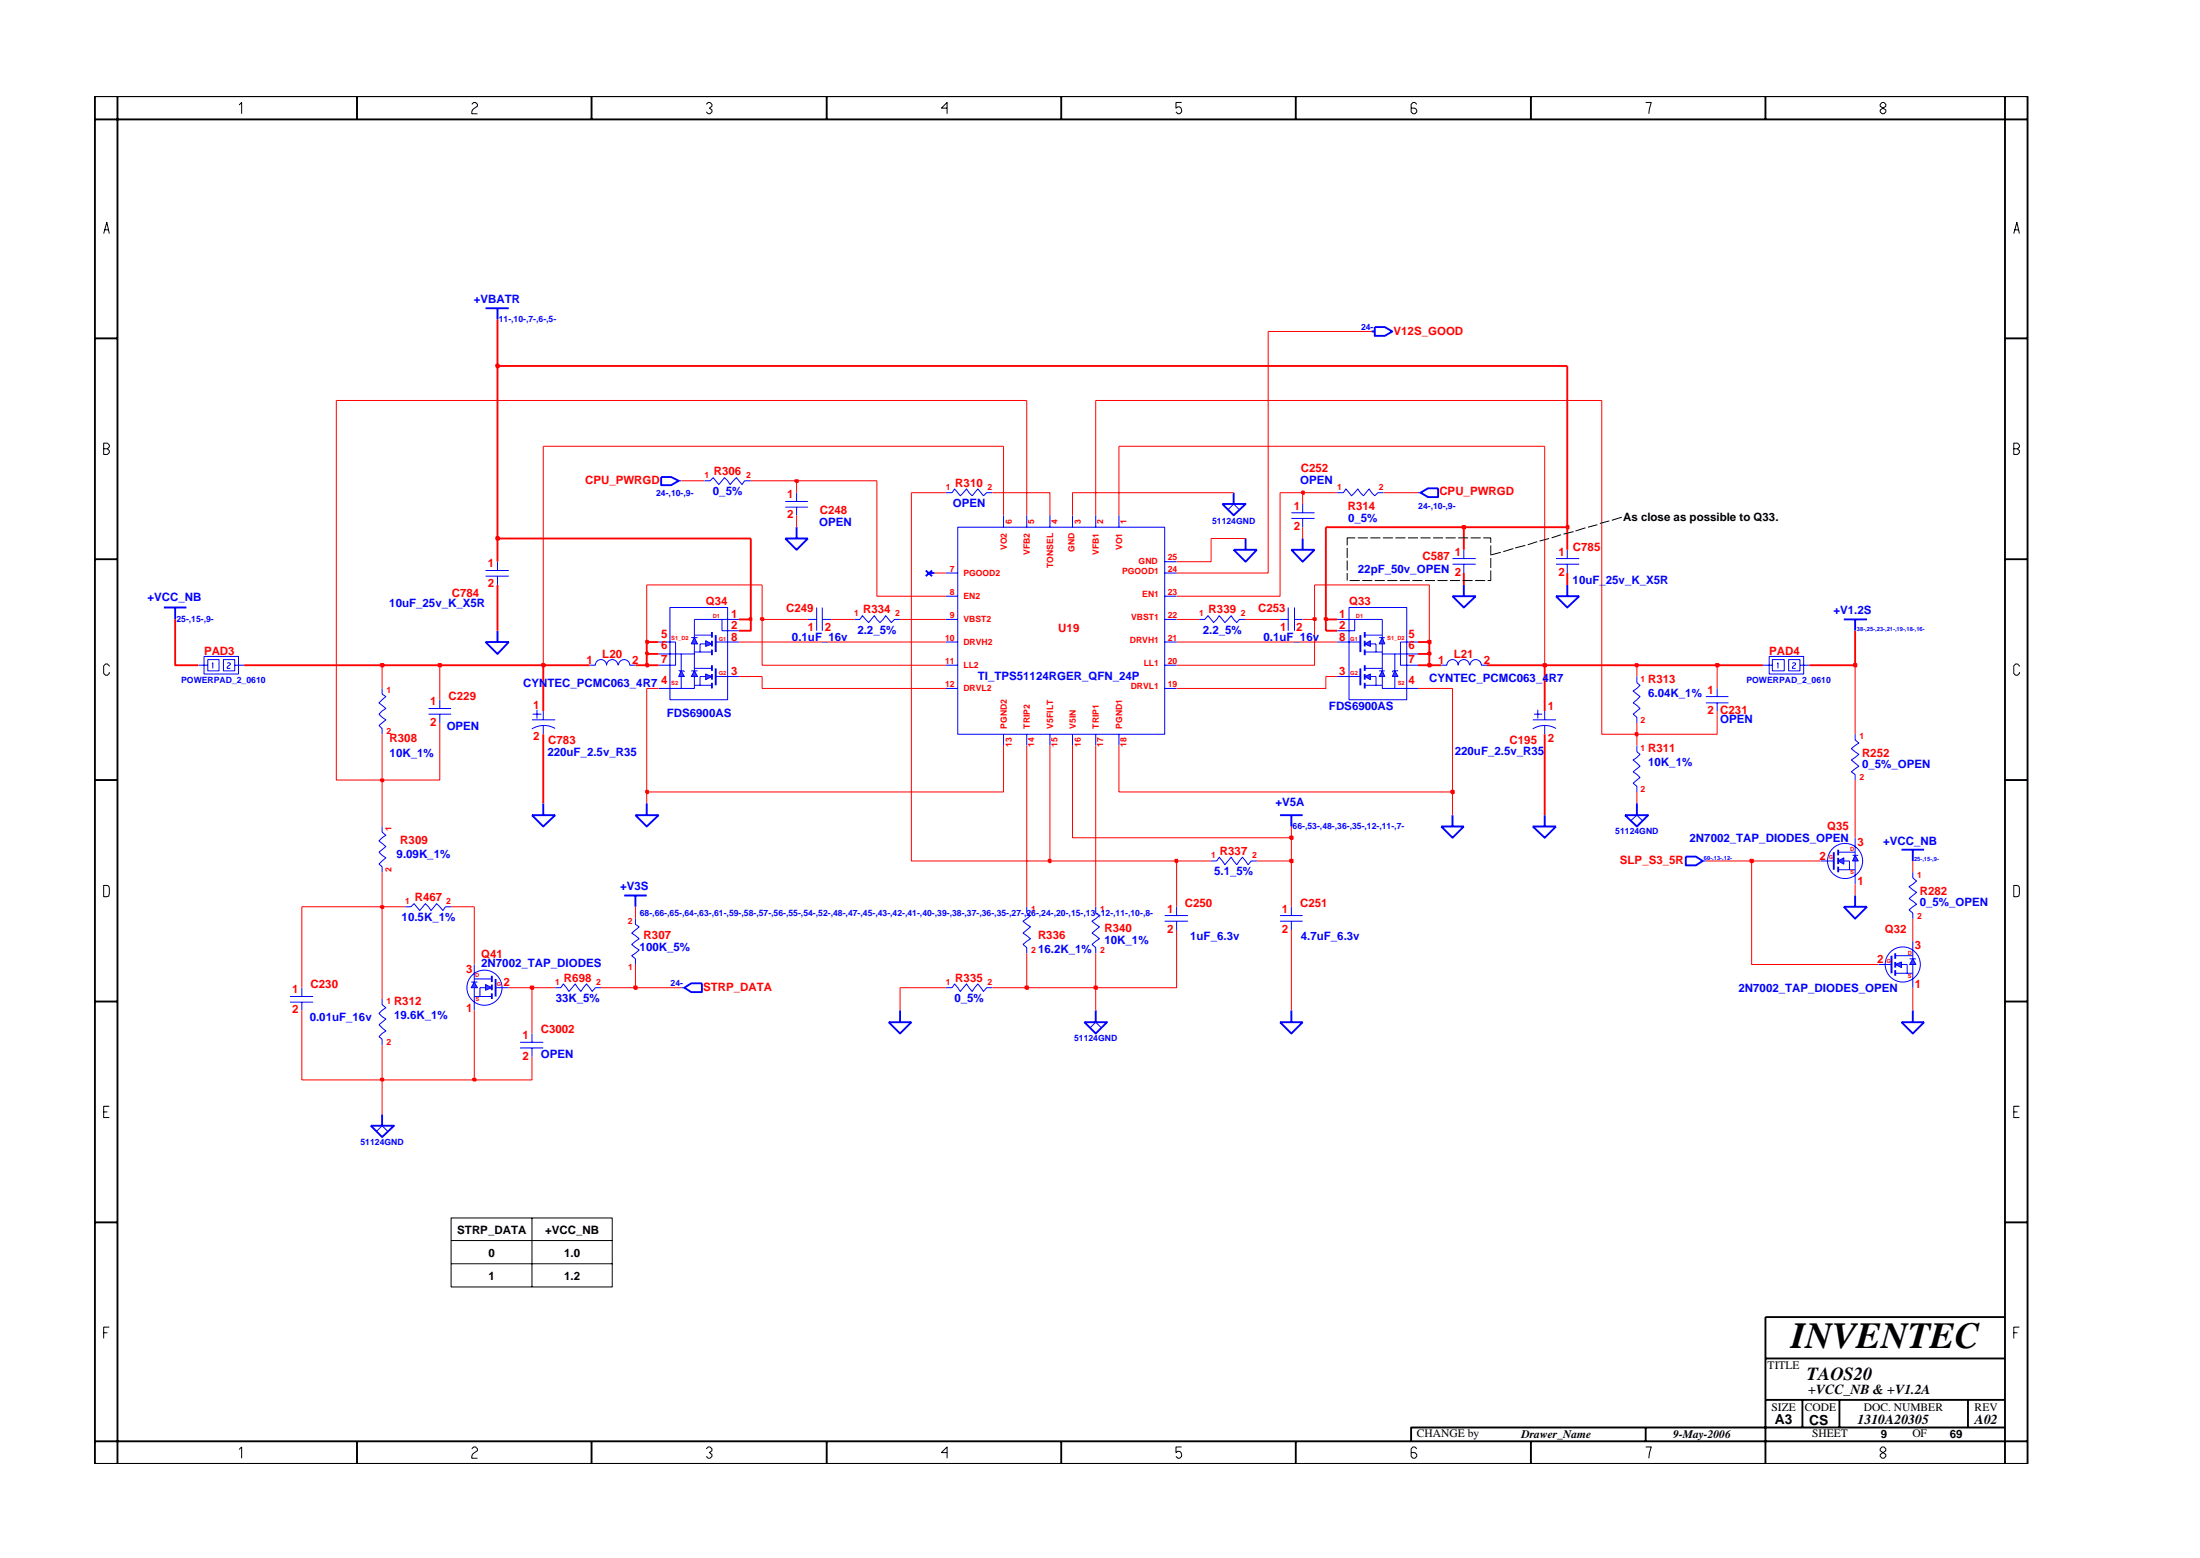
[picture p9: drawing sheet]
<svg xmlns="http://www.w3.org/2000/svg" width="297mm" height="210mm" viewBox="0 0 297 210" stroke-linecap="round" stroke-linejoin="round" font-family="sans-serif">
<path d="M66.9 132.1v2.4" fill="none" stroke="#00f" stroke-width=".25"/>
<path d="M66.9 133.3h1.8" fill="none" stroke="#00f" stroke-width=".14"/>
<path d="M64 132.5l.5 .8h-.9z" fill="#3c3cc8"/>
<path d="M63.6 132.5h.9M64 132.5l.5 .8h-.9z" fill="none" stroke="#00f" stroke-width=".14"/>
<path d="M65.6 132.9l.8 .4-.8 .3z" fill="#3c3cc8"/>
<g fill="none" stroke="#00f" stroke-width=".14">
<path d="M245.8 116.2h1.8M64 134.5h2.4M64 132.1h2.4M64 130.2v2.3M64 133.3v3M65.6 132.9l.8 .4-.8 .3zM65.6 133.3h-.8v1.2"/>
<circle cx="65.4" cy="133.3" r="2.37"/>
</g>
<path d="M194.6 111.5h3l-1.5 1.6zM196.1 110v1.5M207 111.5h3.1l-1.5 1.6zM208.6 110v1.5M247.6 115v2.4M66.4 131.7v.8M66.4 132.9v.7M66.4 134.1v.7" fill="none" stroke="#00f" stroke-width=".25"/>
<path d="M250.5 115.4l.4 .8h-.8z" fill="#3c3cc8"/>
<path d="M250.1 115.4h.8M250.5 115.4l.4 .8h-.8z" fill="none" stroke="#00f" stroke-width=".14"/>
<path d="M248.2 116.2l.7-.4v.8z" fill="#3c3cc8"/>
<g fill="none" stroke="#00f" stroke-width=".14">
<path d="M174.4 69.2h3.1M174.4 70h3.1M175.9 68v1.2M175.9 70v1.1M194.6 89.8h.8a.76 .76 0 0 1 .7-.8 .76 .76 0 0 1 .8 .8 .76 .76 0 0 1 .7-.8 .76 .76 0 0 1 .8 .8M198.5 89.8a.76 .76 0 0 1 .7-.8 .76 .76 0 0 1 .8 .8h.8M221 91.3v.8l.4 .4-.9 .7 .9 .8-.9 .9 .9 .7-.9 .8 .5 .4v.8M230.3 94h3.1M230.3 94.9h3.1M231.8 92.9v1.1M231.8 94.9v1.1M163.5 116.2h.8l.3-.5 .8 1 .8-1 .8 1 .8-1 .7 1 .4-.5h.8"/>
<path d="M248.2 116.2l.7-.4v.8zM248.2 117.4h2.3M248.2 115h2.3M248.9 116.2h.8v1.2M250.5 113.1v2.3M250.5 116.2v3.1M51.6 134.8v.8l.5 .4-.9 .8 .9 .7-.9 .8 .9 .8-.9 .8 .4 .3v.9M75 133.3h.7l.4-.5 .7 1 .9-1 .7 1 .8-1 .8 1 .4-.5h.7M172.8 123.6h3.1M172.8 124.3h3.1M174.4 122.4v1.2M174.4 124.3v1.2"/>
<circle cx="249.1" cy="116.2" r="2.37"/>
</g>
<g fill="none" stroke="#00f" stroke-width=".25">
<path d="M211.6 78.9v1.6M22.1 82h3.1M23.7 82v1.6M65.6 86.6h3.1l-1.5 1.7zM67.2 85.1v1.5M96.6 85.7v2.3M210.1 80.5h3.1l-1.6 1.5zM71.8 110h3.2l-1.7 1.5zM73.3 108.4v1.6M248.2 114.7v.7M248.2 115.8v.8M248.2 117v.7"/>
<path d="M256.7 114.7h3.1M258.3 114.7v1.5M172.8 138h3.1l-1.5 1.5zM174.4 136.3v1.7"/>
</g>
<path d="M93.8 86l.4 .9h-.9z" fill="#3c3cc8"/>
<path d="M93.3 86h.9M93.8 86l.4 .9h-.9z" fill="none" stroke="#00f" stroke-width=".14"/>
<path d="M95.3 86.5l.8 .4-.8 .3z" fill="#3c3cc8"/>
<path d="M93.8 86.9v1.1h2.3M95.3 86.5l.8 .4-.8 .3zM95.3 86.9h-.8v1.1M96.1 85.7h-2.3v.3" fill="none" stroke="#00f" stroke-width=".14"/>
<path d="M96.1 85.3v.7M96.1 86.5v.7M96.1 87.7v.7" fill="none" stroke="#00f" stroke-width=".25"/>
<path d="M92 90.5l.4 .8h-.8z" fill="#3c3cc8"/>
<path d="M91.6 90.5h.1h.6l.1 .2M92 90.5l.4 .8h-.8zM93.8 83.6v2.1" fill="none" stroke="#00f" stroke-width=".14"/>
<path d="M96.6 90.2v2.3" fill="none" stroke="#00f" stroke-width=".25"/>
<path d="M93.8 90.5l.4 .8h-.9z" fill="#3c3cc8"/>
<path d="M93.3 90.5h.9M93.8 90.5l.4 .8h-.9z" fill="none" stroke="#00f" stroke-width=".14"/>
<path d="M95.3 91l.8 .3-.8 .4z" fill="#3c3cc8"/>
<g fill="none" stroke="#00f" stroke-width=".14">
<path d="M165.8 68.8l.8-.8 .7 .8M79.6 89.8h.8a.76 .76 0 0 1 .7-.8 .76 .76 0 0 1 .8 .8 .76 .76 0 0 1 .8-.8 .76 .76 0 0 1 .7 .8M83.5 89.8a.76 .76 0 0 1 .8-.8 .76 .76 0 0 1 .7 .8h.8M88.9 86.6h2.3v3.2h-2.3M88.9 88.3h4.9M90.5 82h7.7v12.4h-7.7zM92 88.3v2.2M92 91.3v1.6M93.8 92.5h2.3M93.8 90.2h2.3M93.8 88v2.5M93.8 91.3v1.6h-4.9"/>
<path d="M93.8 83.6h6M95.3 91l.8 .3-.8 .4zM95.3 91.3h-.8v1.2M96.6 91.3h3.2M96.6 86.6h3.2M97.5 83.6v1.5h2.3M238 89.8h1.3M238.9 88.6h4.6v2.4h-4.6zM239.3 89h1.6v1.5h-1.6zM240 89.6l.1-.2v.8M241.5 89h1.5v1.5h-1.5zM242 89.5l.3-.1 .1 .1v.2a.58 .58 0 0 0-.4 .5h.4"/>
<path d="M243 89.8h1.3M220.2 110.8l.8-.8 .8 .8M229.9 116.2h.4M85.8 124v.7l.5 .4-1 .8 1 .8-1 .8 1 .7-1 .8 .5 .4v.8M127.7 133.3h.9l.3-.5 .8 1 .8-1 .8 1 .7-1 .8 1 .4-.5h.8"/>
</g>
<path d="M165 68h3.2l-1.6 1.5zM166.6 66.5v1.5M96.1 89.8v.7M96.1 91v.7M96.1 92.1v.8M183.7 85.7v2.3M219.4 110h3.1l-1.5 1.5zM221 108.4v1.6M227.6 115.6h1.4l.9 .6-.9 .6h-1.4zM256.7 138h3.1l-1.5 1.5zM258.3 136.3v1.7" fill="none" stroke="#00f" stroke-width=".25"/>
<path d="M186.6 86l.4 .9h-.8z" fill="#3c3cc8"/>
<path d="M186.2 86h.8M186.6 86l.4 .9h-.8z" fill="none" stroke="#00f" stroke-width=".14"/>
<path d="M184.3 86.9l.7-.4v.7z" fill="#3c3cc8"/>
<path d="M184.3 86.9l.7-.4v.7zM184.3 85.7h2.3v.3M185 86.9h.8v1.1M186.6 86.9v1.1h-2.3" fill="none" stroke="#00f" stroke-width=".14"/>
<path d="M184.3 85.3v.7M184.3 86.5v.7M184.3 87.7v.7" fill="none" stroke="#00f" stroke-width=".25"/>
<path d="M188.3 90.5l.5 .8h-.8z" fill="#3c3cc8"/>
<path d="M186.6 83.6v2.1M188.3 90.5l.5 .8h-.8zM188.8 90.5h-.1h-.6l-.1 .2" fill="none" stroke="#00f" stroke-width=".14"/>
<path d="M183.7 90.2v2.3" fill="none" stroke="#00f" stroke-width=".25"/>
<path d="M186.6 90.5l.4 .8h-.8z" fill="#3c3cc8"/>
<path d="M186.2 90.5h.8M186.6 90.5l.4 .8h-.8z" fill="none" stroke="#00f" stroke-width=".14"/>
<path d="M184.3 91.3l.7-.3v.7z" fill="#3c3cc8"/>
<g fill="none" stroke="#00f" stroke-width=".14">
<path d="M65.6 77h3.1M65.6 77.8h3.1M67.2 75.8v1.2M67.2 77.8v1.1M91.6 64.9h.4M95.1 64.9h.8l.4-.4 .8 .9 .7-.9 .8 .9 .8-.9 .8 .9 .3-.5h.9M127.7 66.5h.9l.3-.5 .8 .9 .8-.9 .8 .9 .7-.9 .8 .9 .4-.4h.8M127.7 77.3h1.6M129.3 71.1h28v28h-28zM135.5 69.5v1.6M138.6 69.5v1.6M141.8 69.5v1.6"/>
<path d="M144.8 69.5v1.6M147.9 69.5v1.6M151.1 69.5v1.6M157.3 77.3h1.6M157.3 75.8h1.6M180.5 66.5h.9l.3-.5 .8 .9 .8-.9 .8 .9 .8-.9 .7 .9 .4-.4h.8M191.5 66.5h.3M196.1 75.4h3.1M196.1 76.1h3.1M197.6 74.2v1.2M197.6 76.1v1.2M210.1 75.4h3.1"/>
<path d="M210.1 76.1h3.1M211.6 74.2v1.2M211.6 76.1v1.2M26.8 89.8h1.3M27.5 88.6h4.7v2.4h-4.7zM28.1 89h1.5v1.5h-1.5zM28.6 89.6l.1-.2v.8M30.2 89h1.5v1.5h-1.5zM30.7 89.5l.2-.1 .2 .1v.2a.58 .58 0 0 0-.4 .5h.4M31.7 89.8h1.3M51.6 92.9v.8l.5 .3-.9 .9 .9 .7-.9 .8 .9 .7-.9 .8 .4 .4v.8M57.9 95.6h3"/>
<path d="M57.9 96.4h3M59.4 94.4v1.2M59.4 96.4v1.2M71.8 97.1h3.2M71.9 96.4h1.2M72.5 95.8v1.2M73.3 96v1.1M73.3 97.9v1.2M75 98.3a3 3 0 0 0-3.2 .1M109.1 83.6h1.2M110.3 82v3.1M111 83.6h1.2"/>
<path d="M111 82v3.1M115.3 83.6h.8l.3-.5 .9 .9 .8-.9 .7 .9 .8-.9 .7 .9 .5-.4h.7M127.7 83.6h1.6M127.7 86.6h1.6M127.7 92.9h1.6M127.7 89.8h1.6M127.7 80.5h1.6M135.5 99.1v1.5M138.6 99.1v1.5M141.8 99.1v1.5M144.8 99.1v1.5M147.9 99.1v1.5"/>
<path d="M151.1 99.1v1.5M157.3 83.6h1.6M157.3 86.6h1.6M157.3 92.9h1.6M157.3 89.8h1.6M157.3 80.5h1.6M172.8 83.6h1.1M173.9 82v3.1M174.8 83.6h1.1M174.8 82v3.1M180.5 91.3h3.2M180.5 83.6h6.1"/>
<path d="M180.5 86.6h3.2M182.1 82h7.8v12.4h-7.8zM182.9 83.6v1.5h-2.4M184.3 91.3l.7-.3v.7zM184.3 92.5h2.3M184.3 90.2h2.3M185 91.3h.8v1.2M186.6 88v2.5M186.6 91.3v1.6h4.9M186.6 88.3h4.9M188.3 88.3v2.2M188.3 91.3v1.6"/>
<path d="M191.5 86.6h-2.4v3.2h2.4M207 97.1h3.1M207.1 96.4h1.1M207.6 95.8v1.2M208.6 96v1.1M208.6 97.9v1.2M210.1 98.3a3 3 0 0 0-3.2 .1M250.5 99.1v.8l.5 .4-1 .7 1 .8-1 .8 1 .8-1 .8 .5 .3v.8M51.6 111.5v.8l.5 .4-.9 .8 .9 .7-.9 .8 .9 .8-.9 .8 .4 .4v.7M221 100.6v.9l.4 .3-.9 .8 .9 .8-.9 .8 .9 .7-.9 .8 .5 .4v.8M39.1 134.5h3.2M39.1 135.2h3.2"/>
<path d="M40.8 133.3v1.2M40.8 135.2v1.1M54.7 122.4h.8l.4-.5 .8 1 .7-1 .8 1 .8-1 .8 1 .3-.5h.8M71.8 139.5v1.2M92 133.3h.4M138.6 122.4v.8l.5 .4-1 .7 1 .8-1 .8 1 .8-1 .8 .5 .4v.7M147.2 138.7l.7-.7 .8 .7M147.9 122.4v.8l.5 .4-1 .7 1 .8-1 .8 1 .8-1 .8 .5 .4v.7M157.3 123.6h3.1M157.3 124.3h3.1M158.9 122.4v1.2M158.9 124.3v1.2"/>
<path d="M253.6 130.2h1.8M50.8 152.7l.8-.8 .8 .8M70.2 140.7h3.1M70.2 141.4h3.1M71.8 141.4v1.2"/>
</g>
<g fill="none" stroke="#00f" stroke-width=".25">
<path d="M65.6 41.6h3.1M67.2 41.6v1.5M185.2 44.7h.4M185.6 44.1h1.4l1 .6-1 .6h-1.4zM89.3 64.4h1.3l1 .5-1 .6h-1.3zM106 72.7h3.1l-1.5 1.5zM107.6 71.1v1.6M125 77l.8 .8M125.4 77.3h.8M125.8 77l-.8 .8M166.6 74.2h3.1l-1.5 1.6zM168.2 72.7v1.5"/>
<path d="M174.4 74.2h3.1l-1.6 1.6zM175.9 72.7v1.5M191.8 66.5l1-.6h1.4v1.2h-1.4zM197.6 78.9v1.6M184.3 89.8v.7M184.3 91v.7M184.3 92.1v.8M196.1 80.5h3.1l-1.6 1.5zM248.9 83.6h3.2M250.5 83.6v1.5M85.8 110h3.1l-1.6 1.5zM87.3 108.4v1.6"/>
<path d="M172.8 110h3.1M174.4 110v1.5M84.3 120.8h3M85.8 120.8v1.6M92.4 133.3l.9-.6h1.5v1.2h-1.5zM120 138h3l-1.5 1.5zM121.5 136.3v1.7M146.4 138h3.1l-1.6 1.5zM147.9 136.3v1.7M248.9 122.4h3.2l-1.6 1.6zM250.5 120.8v1.6M255.4 129v2.3"/>
<path d="M50.1 151.9h3.1l-1.6 1.5zM51.6 150.4v1.5"/>
</g>
<path d="M258.3 129.4l.4 .8h-.9z" fill="#3c3cc8"/>
<path d="M257.8 129.4h.9M258.3 129.4l.4 .8h-.9z" fill="none" stroke="#00f" stroke-width=".14"/>
<path d="M255.9 130.2l.8-.4v.8z" fill="#3c3cc8"/>
<g fill="none" stroke="#00f" stroke-width=".14">
<path d="M106 67.7h3.1M106 68.4h3.1M107.6 66.5v1.2M107.6 68.4v1.1M161.9 83.6h.8l.4-.5 .8 .9 .7-.9 .8 .9 .8-.9 .8 .9 .3-.4h.9M258.3 117.7v.8l.5 .4-1 .8 1 .7-1 .9 1 .7-1 .8 .5 .4v.8M255.9 130.2l.8-.4v.8zM255.9 131.3h2.4M255.9 129h2.4M256.7 130.2h.8v1.1M258.3 127v2.4M258.3 130.2v3.1"/>
<circle cx="256.9" cy="130.2" r="2.37"/>
</g>
<path d="M255.9 128.6v.8M255.9 129.8v.8M255.9 130.9v.8" fill="none" stroke="#00f" stroke-width=".25"/>
<path d="M40.8 136.3v9.4h10.8v4.7" fill="none" stroke="#f00" stroke-width=".14"/>
<path d="M51.4 145.6h.4v.2h-.4z" fill="#8e2323"/>
<path d="M51.4 145.6h.4v.2h-.4z" fill="none" stroke="#f00" stroke-width=".25"/>
<path d="M51.6 141.1v4.6h12.4" fill="none" stroke="#f00" stroke-width=".14"/>
<path d="M63.9 145.6h.3v.2h-.3z" fill="#8e2323"/>
<path d="M63.9 145.6h.3v.2h-.3z" fill="none" stroke="#f00" stroke-width=".25"/>
<path d="M40.8 122.4v10.9M51.6 122.4v12.4M64 136.3v9.4h7.8v-3.1M68.7 133.3h3.1v6.2M121.5 133.3v3M147.9 133.3v3M174.4 125.5v10.8M258.3 133.3v3" fill="none" stroke="#f00" stroke-width=".14"/>
<path d="M71.7 133.1h.3v.4h-.3z" fill="#8e2323"/>
<path d="M71.7 133.1h.3v.4h-.3z" fill="none" stroke="#f00" stroke-width=".25"/>
<path d="M71.8 133.3h3.2M81.1 133.3h4.7" fill="none" stroke="#f00" stroke-width=".14"/>
<path d="M85.6 133.1h.4v.4h-.4z" fill="#8e2323"/>
<path d="M85.6 133.1h.4v.4h-.4z" fill="none" stroke="#f00" stroke-width=".25"/>
<path d="M85.8 130.2v3.1h6.2M121.5 133.3h6.2M134 133.3h4.6" fill="none" stroke="#f00" stroke-width=".14"/>
<path d="M138.5 133.1h.3v.4h-.3z" fill="#8e2323"/>
<path d="M138.5 133.1h.3v.4h-.3z" fill="none" stroke="#f00" stroke-width=".25"/>
<path d="M138.6 128.6v4.7h9.3" fill="none" stroke="#f00" stroke-width=".14"/>
<path d="M147.8 133.1h.3v.4h-.3z" fill="#8e2323"/>
<path d="M147.8 133.1h.3v.4h-.3z" fill="none" stroke="#f00" stroke-width=".25"/>
<path d="M236.5 116.2v14h17.1M40.8 122.4h10.8M64 122.4v7.8M85.8 122.4v1.6M158.9 125.5v7.8h-11v-4.7M258.3 124v3" fill="none" stroke="#f00" stroke-width=".14"/>
<path d="M51.4 122.3h.4v.2h-.4z" fill="#8e2323"/>
<path d="M51.4 122.3h.4v.2h-.4z" fill="none" stroke="#f00" stroke-width=".25"/>
<path d="M123 66.5v49.7h18.8M51.6 117.7v4.7h3.1M138.6 100.6v21.8M147.9 100.6v21.8M158.9 116.2v6.2M174.4 116.2v6.2M250.5 119.3v1.5M258.3 116.2v1.5M60.9 122.4h3.1" fill="none" stroke="#f00" stroke-width=".14"/>
<path d="M141.6 116h.2v.4h-.2z" fill="#8e2323"/>
<path d="M141.6 116h.2v.4h-.2z" fill="none" stroke="#f00" stroke-width=".25"/>
<path d="M141.8 100.6v15.6h17.1" fill="none" stroke="#f00" stroke-width=".14"/>
<path d="M158.7 116h.2v.4h-.2z" fill="#8e2323"/>
<path d="M158.7 116h.2v.4h-.2z" fill="none" stroke="#f00" stroke-width=".25"/>
<path d="M158.9 116.2h4.6M169.7 116.2h4.7" fill="none" stroke="#f00" stroke-width=".14"/>
<path d="M174.2 116h.3v.4h-.3z" fill="#8e2323"/>
<path d="M174.2 116h.3v.4h-.3z" fill="none" stroke="#f00" stroke-width=".25"/>
<path d="M174.4 113.1v3.1M230.3 116.2h6.2" fill="none" stroke="#f00" stroke-width=".14"/>
<path d="M236.3 116h.4v.4h-.4z" fill="#8e2323"/>
<path d="M236.3 116h.4v.4h-.4z" fill="none" stroke="#f00" stroke-width=".25"/>
<path d="M144.8 100.6v12.5h29.6M236.5 116.2h9.3" fill="none" stroke="#f00" stroke-width=".14"/>
<path d="M174.2 112.9h.3v.3h-.3z" fill="#8e2323"/>
<path d="M73.3 99.1v9.3M208.6 99.1v10.9M174.2 112.9h.3v.3h-.3z" fill="none" stroke="#f00" stroke-width=".25"/>
<path d="M51.6 105.3v6.2M87.3 106.9v1.5M174.4 111.5v1.6M196.1 106.9v3.1M221 106.9v1.5M250.5 105.3v7.8" fill="none" stroke="#f00" stroke-width=".14"/>
<path d="M87.2 106.7h.3v.3h-.3z" fill="#8e2323"/>
<path d="M87.2 106.7h.3v.3h-.3z" fill="none" stroke="#f00" stroke-width=".25"/>
<path d="M87.3 92.9v14h48.2v-6.3M151.1 100.6v6.3h45" fill="none" stroke="#f00" stroke-width=".14"/>
<path d="M195.9 106.7h.4v.3h-.4z" fill="#8e2323"/>
<path d="M195.9 106.7h.4v.3h-.4z" fill="none" stroke="#f00" stroke-width=".25"/>
<path d="M45.4 54v51.3h6.2M196.1 92.9v14" fill="none" stroke="#f00" stroke-width=".14"/>
<path d="M51.4 105.2h.4v.2h-.4z" fill="#8e2323"/>
<path d="M51.4 105.2h.4v.2h-.4z" fill="none" stroke="#f00" stroke-width=".25"/>
<path d="M216.3 54v45.1h4.7v1.5M59.4 97.6v7.7h-7.8v-6.2" fill="none" stroke="#f00" stroke-width=".14"/>
<path d="M220.8 98.9h.3v.4h-.3z" fill="#8e2323"/>
<path d="M23.7 83.6v6.2h3.1M33 89.8h18.6M73.3 89.8v6.2M208.6 89.8v6.2M220.8 98.9h.3v.4h-.3z" fill="none" stroke="#f00" stroke-width=".25"/>
<path d="M51.6 89.8v3.1M59.4 89.8v4.6M87.3 92.9h1.6M99.8 91.3h3.1v1.6h24.8M180.5 91.3h-1.5v1.6h-20.1M191.5 92.9h4.6M221 89.8v1.5M231.8 96v3.1h-10.8v-1.5M231.8 89.8v3.1M250.5 89.8v9.3" fill="none" stroke="#f00" stroke-width=".14"/>
<path d="M51.4 89.6h.4v.3h-.4z" fill="#8e2323"/>
<path d="M51.4 89.6h.4v.3h-.4zM51.6 89.8h7.8" fill="none" stroke="#f00" stroke-width=".25"/>
<path d="M59.2 89.6h.3v.3h-.3z" fill="#8e2323"/>
<path d="M59.2 89.6h.3v.3h-.3zM59.4 89.8h13.9" fill="none" stroke="#f00" stroke-width=".25"/>
<path d="M73.2 89.6h.3v.3h-.3z" fill="#8e2323"/>
<path d="M73.2 89.6h.3v.3h-.3zM73.3 89.8h6.3M85.8 89.8h1.5" fill="none" stroke="#f00" stroke-width=".25"/>
<path d="M73.3 60.2v29.6" fill="none" stroke="#f00" stroke-width=".14"/>
<path d="M87.2 89.6h.3v.3h-.3z" fill="#8e2323"/>
<path d="M87.2 89.6h.3v.3h-.3zM87.3 88.3v1.5h1.6M191.5 89.8h1.5" fill="none" stroke="#f00" stroke-width=".25"/>
<path d="M102.9 83.6v6.2h24.8M177.5 83.6v6.2h-18.6" fill="none" stroke="#f00" stroke-width=".14"/>
<path d="M192.8 89.6h.4v.3h-.4z" fill="#8e2323"/>
<path d="M192.8 89.6h.4v.3h-.4zM193 88.3v1.5h1.6M200.8 89.8h7.8" fill="none" stroke="#f00" stroke-width=".25"/>
<path d="M208.4 89.6h.3v.3h-.3z" fill="#8e2323"/>
<path d="M208.4 89.6h.3v.3h-.3zM208.6 89.8h12.4" fill="none" stroke="#f00" stroke-width=".25"/>
<path d="M208.6 60.2v29.6" fill="none" stroke="#f00" stroke-width=".14"/>
<path d="M220.8 89.6h.3v.3h-.3z" fill="#8e2323"/>
<path d="M220.8 89.6h.3v.3h-.3zM221 89.8h10.8" fill="none" stroke="#f00" stroke-width=".25"/>
<path d="M231.7 89.6h.3v.3h-.3z" fill="#8e2323"/>
<path d="M231.7 89.6h.3v.3h-.3zM231.8 89.8h6.2M244.3 89.8h6.2" fill="none" stroke="#f00" stroke-width=".25"/>
<path d="M250.3 89.6h.3v.3h-.3z" fill="#8e2323"/>
<path d="M250.3 89.6h.3v.3h-.3zM250.5 85.1v4.7" fill="none" stroke="#f00" stroke-width=".25"/>
<path d="M87.2 88.1h.3v.2h-.3z" fill="#8e2323"/>
<path d="M87.2 88.1h.3v.2h-.3zM87.3 86.6v1.7h1.6M191.5 88.3h1.5" fill="none" stroke="#f00" stroke-width=".25"/>
<path d="M192.8 88.1h.4v.2h-.4z" fill="#8e2323"/>
<path d="M192.8 88.1h.4v.2h-.4zM193 86.6v1.7" fill="none" stroke="#f00" stroke-width=".25"/>
<path d="M87.2 86.5h.3v.3h-.3z" fill="#8e2323"/>
<path d="M87.2 86.5h.3v.3h-.3zM87.3 86.6h1.6M191.5 86.6h1.5" fill="none" stroke="#f00" stroke-width=".25"/>
<path d="M87.3 78.9v7.7M99.8 86.6h27.9M158.9 86.6h21.6" fill="none" stroke="#f00" stroke-width=".14"/>
<path d="M192.8 86.5h.4v.3h-.4z" fill="#8e2323"/>
<path d="M67.2 78.9v6.2M99.8 83.6h1.6v1.5h-1.6M179 83.6v1.5h1.5M192.8 86.5h.4v.3h-.4z" fill="none" stroke="#f00" stroke-width=".25"/>
<path d="M193 78.9v7.7" fill="none" stroke="#f00" stroke-width=".14"/>
<path d="M101.2 83.4h.3v.3h-.3z" fill="#8e2323"/>
<path d="M101.4 72.7v10.9M101.2 83.4h.3v.3h-.3z" fill="none" stroke="#f00" stroke-width=".25"/>
<path d="M102.7 83.4h.4v.3h-.4z" fill="#8e2323"/>
<path d="M102.7 83.4h.4v.3h-.4z" fill="none" stroke="#f00" stroke-width=".25"/>
<path d="M102.9 78.9v4.7h6.2M112.2 83.6h3.1M121.5 83.6h6.2M158.9 83.6h3M168.2 83.6h4.6M175.9 83.6h1.6" fill="none" stroke="#f00" stroke-width=".14"/>
<path d="M177.3 83.4h.4v.3h-.4z" fill="#8e2323"/>
<path d="M177.3 83.4h.4v.3h-.4z" fill="none" stroke="#f00" stroke-width=".25"/>
<path d="M177.5 78.9v4.7" fill="none" stroke="#f00" stroke-width=".14"/>
<path d="M178.8 83.4h.4v.3h-.4z" fill="#8e2323"/>
<path d="M67.2 72.7v3.1M179 71.1v12.5h1.5M197.6 71.1v3.1M197.6 77.3v1.6M211.6 71.1v3.1M211.6 77.3v1.6M178.8 83.4h.4v.3h-.4z" fill="none" stroke="#f00" stroke-width=".25"/>
<path d="M171.2 44.7v32.6h-12.3M87.3 78.9h15.6M118.4 64.9v15.6h9.3M126.2 77.3h1.5M163.5 72.7v3.1h-4.6M172.8 66.5v14h-13.9M177.5 78.9h15.5" fill="none" stroke="#f00" stroke-width=".14"/>
<path d="M67 72.5h.3v.3h-.3z" fill="#8e2323"/>
<path d="M67.2 49.4v23.3h34.2M67 72.5h.3v.3h-.3zM179 71.1h18.6" fill="none" stroke="#f00" stroke-width=".25"/>
<path d="M107.6 69.5v1.6M163.5 72.7h4.7M175.9 71.1v1.6" fill="none" stroke="#f00" stroke-width=".14"/>
<path d="M197.5 71h.3v.3h-.3z" fill="#8e2323"/>
<path d="M197.5 71h.3v.3h-.3zM197.6 71.1h14" fill="none" stroke="#f00" stroke-width=".25"/>
<path d="M211.5 71h.3v.3h-.3z" fill="#8e2323"/>
<path d="M211.6 49.4v21.7M211.5 71h.3v.3h-.3z" fill="none" stroke="#f00" stroke-width=".25"/>
<path d="M138.6 54v15.5M147.9 54v15.5M107.6 64.9v1.6M123 66.5h4.7M134 66.5h7.8v3M135.5 60.2v9.3M151.1 60.2v9.3M166.6 66.5h-21.8v3M172.8 66.5h3.1v1.5" fill="none" stroke="#f00" stroke-width=".14"/>
<path d="M175.8 66.3h.3v.4h-.3z" fill="#8e2323"/>
<path d="M175.8 66.3h.3v.4h-.3z" fill="none" stroke="#f00" stroke-width=".25"/>
<path d="M92 64.9h3.1M101.4 64.9h6.2M175.9 66.5h4.6M186.8 66.5h4.7" fill="none" stroke="#f00" stroke-width=".14"/>
<path d="M107.4 64.8h.3v.3h-.3z" fill="#8e2323"/>
<path d="M107.4 64.8h.3v.3h-.3z" fill="none" stroke="#f00" stroke-width=".25"/>
<path d="M45.4 54h93.2M147.9 54h68.4M73.3 60.2h62.2M107.6 64.9h10.8M151.1 60.2h57.5" fill="none" stroke="#f00" stroke-width=".14"/>
<path d="M67 49.2h.3v.4h-.3z" fill="#8e2323"/>
<path d="M67 49.2h.3v.4h-.3zM67.2 43.1v6.3h144.4" fill="none" stroke="#f00" stroke-width=".25"/>
<path d="M171.2 44.7h14" fill="none" stroke="#f00" stroke-width=".14"/>
<g fill="none" stroke="#000" stroke-width=".25">
<path d="M12.8 13h261v184.6h-261zM12.8 16.1h261M15.9 13v184.6M48.2 13v3.1M79.9 13v3.1M111.6 13v3.1M143.3 13v3.1M174.9 13v3.1M206.7 13v3.1M238.4 13v3.1M270.7 13v184.6M12.8 45.7h3.1"/>
<path d="M270.7 45.7h3.1M12.8 75.5h3.1M270.7 75.5h3.1M12.8 105.3h3.1M270.7 105.3h3.1M12.8 135.2h3.1M270.7 135.2h3.1M12.8 165h3.1M270.7 165h3.1M270.7 177.7h-32.3v19.9M12.8 194.5h261M48.2 194.5v3.1"/>
<path d="M79.9 194.5v3.1M111.6 194.5v3.1M143.3 194.5v3.1M174.9 194.5v3.1M206.7 194.5v3.1M222.2 192.6v1.9M238.4 183.3h32.3M238.4 188.9h32.3M243.4 188.9v3.7M248.4 188.9v3.7M265.7 188.9v3.7M270.7 192.6h-80.2v1.9"/>
</g>
<g fill="none" stroke="#000" stroke-width=".14">
<path d="M32.3 14.2l.3-.4v1.6M63.7 14.1l.3-.3h.2l.3 .3v.2l-.5 .4-.3 .4v.3h.8M95.4 14.1l.2-.3h.3l.2 .3v.2l-.3 .3 .3 .2v.3l-.2 .3h-.3l-.2-.3M127.9 14.6h-.8l.8-.8v1.6M159.5 13.8h-.7v.8l.2-.2a.5 .5 0 0 1 .5 .7l-.2 .3h-.3l-.2-.3M191.3 14.1l-.3-.3h-.2l-.3 .3v1l.3 .3h.2l.3-.3v-.3l-.3-.2h-.5M222.2 13.8h.8l-.4 1.6M253.9 14.1l.2-.3h.3l.2 .3v.2l-.7 .5v.3l.2 .3h.3l.2-.3v-.3l-.7-.5zM14 31.5l.4-1.5 .4 1.5M14.1 31h.6M271.9 31.5l.4-1.5 .4 1.5M272 31h.6"/>
<path d="M14 59.8h.5l.3 .3v.2l-.3 .3 .3 .2v.3l-.3 .2h-.5zM14 60.6h.5M181.9 73.9v1.4M181.9 75.6v1.4M181.9 77.3v1M182.2 78.3h1.4M183 72.6h-1.1v1M183.3 72.6h1.4M183.9 78.3h1.4M185 72.6h1.4M185.6 78.3h1.4M186.7 72.6h1.4"/>
<path d="M187.3 78.3h1.4M188.4 72.6h1.4M189 78.3h1.4M190.1 72.6h1.4M190.7 78.3h1.4M191.8 72.6h1.4M192.4 78.3h1.3M193.5 72.6h1.3M194.1 78.3h1.3M195.2 72.6h1.3M195.8 78.3h1.3M196.9 72.6h1.3"/>
<path d="M197.5 78.3h1.3M198.6 72.6h1.3M199.2 78.3h1.3M200.3 72.6h1v.7M201.3 77v1.3h-.4M201.3 73.6v1.4M201.3 75.3v1.4M202.6 74.5l-1.2 .4M204.3 74l-1.3 .5M205.9 73.6l-1.3 .3M207.5 73.1l-1.2 .4M209.2 72.7l-1.3 .3"/>
<path d="M210.8 72.2l-1.3 .4M212.5 71.7l-1.4 .4M214.1 71.2l-1.4 .5M215.7 70.8l-1.3 .3M217.3 70.3l-1.3 .3M219 69.8l-1.4 .4M271.9 60.6h.5l.3-.3v-.2l-.3-.3h-.5v1.5h.5l.3-.2v-.3l-.3-.2M14.8 89.9l-.3-.3h-.2l-.3 .3v1l.3 .2h.2l.3-.2v-.2M272.7 89.9l-.3-.3h-.3l-.2 .3v1l.2 .2h.3l.3-.2v-.2M14 119.5l.7 .1 .1 .2-.1 1.1-.7 .1zM271.9 119.5l.7 .1 .1 .2-.1 1.1-.7 .1zM14 150.1h.5"/>
<path d="M14.8 149.3h-.8v1.5h.8M271.9 150.1h.5M272.7 149.3h-.8v1.5h.8M14 179.9h.5M14.8 179.1h-.8v1.5M60.9 164.4h21.8v9.3h-21.8zM60.9 167.4h21.8M60.9 170.5h21.8M71.8 164.4v9.3M271.9 179.9h.5M272.7 179.1h-.8v1.5M32.3 195.6l.3-.3v1.5"/>
<path d="M63.7 195.5l.3-.2h.2l.3 .2v.3l-.7 .5-.1 .2v.3h.8M95.4 195.5l.2-.2h.3l.2 .2v.3l-.3 .2 .3 .3v.2l-.2 .3h-.3l-.2-.3M127.9 196h-.8l.8-.7v1.5M159.5 195.3h-.7v.7l.2-.1a.5 .5 0 0 1 .5 .6l-.2 .3h-.3l-.2-.3M191.3 195.5l-.3-.2h-.2l-.3 .2v1l.3 .3h.2l.3-.3v-.2l-.3-.3h-.5M222.2 195.3h.8l-.4 1.5M254.1 195.3l-.2 .2v.3l.7 .5v.2l-.2 .3h-.3l-.2-.3v-.2l.7-.5v-.3l-.2-.2z"/>
</g>
<text font-size="5" x="241.8" y="182">INVENTEC</text>
<text font-size="2.5" x="244" y="186.3">TAOS20</text>
<g font-size="1.9">
<text x="244.1" y="188.1">+VCC_NB &amp; +V1.2A</text>
<text x="239.6" y="192.2">A3</text>
<text x="244.3" y="192.3">CS</text>
<text x="250.8" y="192.2">1310A20305</text>
<text x="266.6" y="192.2">A02</text>
</g>
<g font-size="1.6" fill="#00f">
<text x="64" y="40.9">+VBATR</text>
<text x="175.5" y="65.3">OPEN</text>
<text x="96.3" y="66.8">0_5%</text>
<text x="110.6" y="71">OPEN</text>
<text x="128.6" y="68.4">OPEN</text>
<text x="182" y="70.5">0_5%</text>
<text x="183.3" y="77.3">22pF_50v_OPEN</text>
<text x="19.9" y="81.1">+VCC_NB</text>
<text x="52.6" y="82">10uF_25v_K_X5R</text>
<text x="212.3" y="78.7">10uF_25v_K_X5R</text>
<text x="247.5" y="82.9">+V1.2S</text>
<text x="106.9" y="86.5">0.1uF_16v</text>
<text x="115.8" y="85.5">2.2_5%</text>
<text x="162.4" y="85.5">2.2_5%</text>
<text x="170.6" y="86.5">0.1uF_16v</text>
<text x="70.6" y="92.7">CYNTEC_PCMC063_4R7</text>
<text x="132" y="91.8">TI_TPS51124RGER_QFN_24P</text>
<text x="179.4" y="95.8">FDS6900AS</text>
<text x="193" y="92.1">CYNTEC_PCMC063_4R7</text>
<text x="222.5" y="94">6.04K_1% 1</text>
<text x="60.3" y="98.5">OPEN</text>
<text x="73.9" y="102">220uF_2.5v_R35</text>
<text x="90" y="96.7">FDS6900AS</text>
<text x="196.4" y="101.9">220uF_2.5v_R35</text>
<text x="232.3" y="97.6">OPEN</text>
<text x="52.6" y="102.1">10K_1%</text>
<text x="222.5" y="103.4">10K_1%</text>
<text x="251.4" y="103.7">0_5%_OPEN</text>
<text x="172.2" y="108.8">+V5A</text>
<text x="228.1" y="113.6">2N7002_TAP_DIODES_OPEN</text>
<text x="254.3" y="114">+VCC_NB</text>
<text x="53.6" y="115.8">9.09K_1%</text>
<text x="163.9" y="118.1">5.1_5%</text>
<text x="54.2" y="124.3">10.5K_1%</text>
<text x="83.7" y="120.1">+V3S</text>
<text x="259.2" y="122.3">0_5%_OPEN</text>
<text x="65" y="130.5">2N7002_TAP_DIODES</text>
<text x="86.4" y="128.4">100K_5%</text>
<text x="140.2" y="128.6">16.2K_1%</text>
<text x="149.1" y="127.4">10K_1%</text>
<text x="160.7" y="126.8">1uF_6.3v</text>
<text x="175.6" y="126.8">4.7uF_6.3v</text>
<text x="41.8" y="137.8">0.01uF_16v</text>
<text x="53.2" y="137.5">19.6K_1%</text>
<text x="75" y="135.2">33K_5%</text>
<text x="128.9" y="135.2">0_5%</text>
<text x="234.7" y="133.9">2N7002_TAP_DIODES_OPEN</text>
<text x="73" y="142.8">OPEN</text>
</g>
<g font-size="1.6" fill="#f00">
<text x="188.2" y="45.1">V12S_GOOD</text>
<text x="79" y="65.3">CPU_PWRGD</text>
<text x="96.4" y="64.1">R306</text>
<text x="129" y="65.7">R310</text>
<text x="175.6" y="63.8">C252</text>
<text x="106.3" y="67.3">1</text>
<text x="106.3" y="69.9">2</text>
<text x="110.7" y="69.3">C248</text>
<text x="174.7" y="68.8">1</text>
<text x="174.7" y="71.5">2</text>
<text x="182" y="68.9">R314</text>
<text x="194.3" y="66.8">CPU_PWRGD</text>
<text x="65.9" y="76.6">1</text>
<text x="192.1" y="75.5">C587</text>
<text x="196.4" y="75">1</text>
<text x="196.4" y="77.7">2</text>
<text x="210.4" y="75">1</text>
<text x="210.4" y="77.7">2</text>
<text x="212.4" y="74.3">C785</text>
<text x="61" y="80.6">C784</text>
<text x="65.9" y="79.3">2</text>
<text x="95.3" y="81.6">Q34</text>
<text x="98.7" y="83.3">1</text>
<text x="106.1" y="82.6">C249</text>
<text x="116.5" y="82.7">R334</text>
<text x="163.2" y="82.7">R339</text>
<text x="169.9" y="82.6">C253</text>
<text x="180.8" y="83.3">1</text>
<text x="182.1" y="81.6">Q33</text>
<text x="27.5" y="88.4">PAD3</text>
<text x="79.2" y="89.6">1</text>
<text x="81.3" y="88.8">L20</text>
<text x="85.4" y="89.6">2</text>
<text x="89.3" y="86.1">5</text>
<text x="89.3" y="87.6">6</text>
<text x="89.3" y="89.4">7</text>
<text x="98.7" y="86.5">8</text>
<text x="98.7" y="84.9">2</text>
<text x="109.1" y="85.1">1</text>
<text x="111.3" y="85.1">2</text>
<text x="142.9" y="85.3">U19</text>
<text x="172.8" y="85.1">1</text>
<text x="175" y="85.1">2</text>
<text x="180.8" y="86.5">8</text>
<text x="180.8" y="84.9">2</text>
<text x="190.2" y="86.1">5</text>
<text x="190.2" y="87.6">6</text>
<text x="190.2" y="89.4">7</text>
<text x="194.2" y="89.6">1</text>
<text x="196.3" y="88.8">L21</text>
<text x="200.4" y="89.6">2</text>
<text x="238.9" y="88.4">PAD4</text>
<text x="58.1" y="95.2">1</text>
<text x="60.6" y="94.4">C229</text>
<text x="72" y="95.6">1</text>
<text x="89.3" y="92.3">4</text>
<text x="98.7" y="91.1">3</text>
<text x="180.8" y="91.1">3</text>
<text x="190.2" y="92.3">4</text>
<text x="209" y="95.9">1</text>
<text x="222.5" y="92.1">R313</text>
<text x="52.6" y="100.2">R308</text>
<text x="58.1" y="98">2</text>
<text x="72" y="99.9">2</text>
<text x="74" y="100.4">C783</text>
<text x="203.8" y="100.4">C195</text>
<text x="209" y="100.1">2</text>
<text x="222.5" y="101.5">R311</text>
<text x="230.6" y="96.4">2</text>
<text x="232.3" y="96.4">C231</text>
<text x="251.4" y="102.1">R252</text>
<text x="54.1" y="114">R309</text>
<text x="246.7" y="112">Q35</text>
<text x="164.7" y="115.4">R337</text>
<text x="218.7" y="116.6">SLP_S3_5R</text>
<text x="245.6" y="116">2</text>
<text x="250.8" y="114.2">3</text>
<text x="250.8" y="119.4">1</text>
<text x="56" y="121.6">R467</text>
<text x="149.1" y="125.8">R340</text>
<text x="157.6" y="123.2">1</text>
<text x="157.6" y="125.9">2</text>
<text x="160" y="122.4">C250</text>
<text x="173.1" y="123.2">1</text>
<text x="173.1" y="125.9">2</text>
<text x="175.5" y="122.4">C251</text>
<text x="254.5" y="125.9">Q32</text>
<text x="259.2" y="120.8">R282</text>
<text x="62.9" y="131.3">3</text>
<text x="65" y="129.2">Q41</text>
<text x="86.9" y="126.7">R307</text>
<text x="140.2" y="126.7">R336</text>
<text x="253.4" y="130">2</text>
<text x="258.5" y="128.1">3</text>
<text x="39.5" y="134.1">1</text>
<text x="39.5" y="136.7">2</text>
<text x="41.9" y="133.3">C230</text>
<text x="53.2" y="135.6">R312</text>
<text x="62.9" y="136.5">1</text>
<text x="68" y="133.1">2</text>
<text x="76.1" y="132.5">R698</text>
<text x="94.9" y="133.7">STRP_DATA</text>
<text x="129" y="132.5">R335</text>
<text x="258.5" y="133.4">1</text>
<text x="70.5" y="140.2">1</text>
<text x="70.5" y="143">2</text>
<text x="73" y="139.5">C3002</text>
</g>
<g font-size="1.6">
<text x="219.2" y="70.3">As close as possible to Q33.</text>
<text x="61.7" y="166.5">STRP_DATA</text>
<text x="73.6" y="166.5">+VCC_NB</text>
<text x="66" y="169.6">0</text>
<text x="66" y="172.7">1</text>
<text x="76.2" y="172.7">1.2</text>
<text x="76.2" y="169.6">1.0</text>
<text x="238.7" y="184.8">TITLE</text>
<text x="239.2" y="190.4">SIZE</text>
<text x="243.7" y="190.4">CODE</text>
<text x="251.6" y="190.4">DOC. NUMBER</text>
<text x="266.6" y="190.4">REV</text>
<text x="191.3" y="193.9">CHANGE by</text>
<text x="205.4" y="194.1">Drawer_Name</text>
<text x="225.9" y="194.1">9-May-2006</text>
<text x="244.7" y="193.9">SHEET</text>
<text x="253.9" y="194.1">9</text>
<text x="258.2" y="193.9">OF</text>
<text x="263.3" y="194.1">69</text>
</g>
<g font-size="1.2" fill="#00f">
<text x="67.3" y="43.5">11-,10-,7-,6-,5-</text>
<text x="183.8" y="44.6">24-</text>
<text x="88.6" y="66.9">24-,10-,9-</text>
<text x="163.7" y="70.7">51124GND</text>
<text x="191.5" y="68.7">24-,10-,9-</text>
<text x="23.8" y="83.9">25-,15-,9-</text>
<text x="24.5" y="92.1">POWERPAD_2_0610</text>
<text x="235.8" y="92.1">POWERPAD_2_0610</text>
<text x="174.5" y="111.8">66-,53-,48-,36-,35-,12-,11-,7-</text>
<text x="218.1" y="112.6">51124GND</text>
<text x="86.4" y="123.7">68-,66-,65-,64-,63-,61-,59-,58-,57-,56-,55-,54-,52-,48-,47-,45-,43-,42-,41-,40-,39-,38-,37-,36-,35-,27-,26-,24-,20-,15-,13-,12-,11-,10-,8-</text>
<text x="90.5" y="133.1">24-</text>
<text x="145" y="140.5">51124GND</text>
<text x="48.7" y="154.6">51124GND</text>
</g>
<g font-size="1.2" fill="#f00">
<text x="95.1" y="64.5">1</text>
<text x="100.7" y="64.5">2</text>
<text x="127.7" y="66.1">1</text>
<text x="133.3" y="66.1">2</text>
<text x="136.6" y="70.7" transform="rotate(-90 136.6 70.7)">6</text>
<text x="139.7" y="70.7" transform="rotate(-90 139.7 70.7)">5</text>
<text x="142.8" y="70.7" transform="rotate(-90 142.8 70.7)">4</text>
<text x="145.9" y="70.7" transform="rotate(-90 145.9 70.7)">3</text>
<text x="149" y="70.7" transform="rotate(-90 149 70.7)">2</text>
<text x="152.1" y="70.7" transform="rotate(-90 152.1 70.7)">1</text>
<text x="180.5" y="66.1">1</text>
<text x="186.2" y="66.1">2</text>
<text x="128.2" y="77.2">7</text>
<text x="130.1" y="77.8">PGOOD2</text>
<text x="135.9" y="74.2" transform="rotate(-90 135.9 74.2)">VO2</text>
<text x="139.1" y="74.9" transform="rotate(-90 139.1 74.9)">VFB2</text>
<text x="142.2" y="76.6" transform="rotate(-90 142.2 76.6)">TONSEL</text>
<text x="145.1" y="74.5" transform="rotate(-90 145.1 74.5)">GND</text>
<text x="148.4" y="74.9" transform="rotate(-90 148.4 74.9)">VFB1</text>
<text x="151.5" y="74.2" transform="rotate(-90 151.5 74.2)">VO1</text>
<text x="151.5" y="77.4">PGOOD1</text>
<text x="153.7" y="76.1">GND</text>
<text x="157.7" y="75.6">25</text>
<text x="157.7" y="77.2">24</text>
<text x="115.3" y="83.2">1</text>
<text x="120.9" y="83.2">2</text>
<text x="128.2" y="80.3">8</text>
<text x="128.2" y="83.3">9</text>
<text x="130.1" y="80.8">EN2</text>
<text x="130.1" y="83.9">VBST2</text>
<text x="152.7" y="83.6">VBST1</text>
<text x="154.2" y="80.6">EN1</text>
<text x="157.7" y="83.3">22</text>
<text x="157.7" y="80.3">23</text>
<text x="161.9" y="83.2">1</text>
<text x="167.5" y="83.2">2</text>
<text x="127.6" y="89.6">11</text>
<text x="127.6" y="86.5">10</text>
<text x="130.1" y="87.1">DRVH2</text>
<text x="152.5" y="86.8">DRVH1</text>
<text x="154.4" y="89.9">LL1</text>
<text x="157.7" y="89.6">20</text>
<text x="157.7" y="86.5">21</text>
<text x="52.2" y="93.5">1</text>
<text x="127.6" y="92.7">12</text>
<text x="130.1" y="90.2">LL2</text>
<text x="130.1" y="93.2">DRVL2</text>
<text x="152.7" y="93">DRVL1</text>
<text x="157.7" y="92.7">19</text>
<text x="221.5" y="92">1</text>
<text x="52.2" y="99.1">2</text>
<text x="135.9" y="98.3" transform="rotate(-90 135.9 98.3)">PGND2</text>
<text x="136.6" y="100.8" transform="rotate(-90 136.6 100.8)">13</text>
<text x="139.1" y="98.3" transform="rotate(-90 139.1 98.3)">TRIP2</text>
<text x="139.7" y="100.8" transform="rotate(-90 139.7 100.8)">14</text>
<text x="142.2" y="98.3" transform="rotate(-90 142.2 98.3)">V5FILT</text>
<text x="142.8" y="100.8" transform="rotate(-90 142.8 100.8)">15</text>
<text x="145.2" y="98.3" transform="rotate(-90 145.2 98.3)">V5IN</text>
<text x="145.9" y="100.8" transform="rotate(-90 145.9 100.8)">16</text>
<text x="148.4" y="98.3" transform="rotate(-90 148.4 98.3)">TRIP1</text>
<text x="149" y="100.8" transform="rotate(-90 149 100.8)">17</text>
<text x="151.5" y="98.3" transform="rotate(-90 151.5 98.3)">PGND1</text>
<text x="152.1" y="100.8" transform="rotate(-90 152.1 100.8)">18</text>
<text x="221.5" y="97.6">2</text>
<text x="221.5" y="101.3">1</text>
<text x="251.1" y="99.8">1</text>
<text x="221.5" y="106.9">2</text>
<text x="251.1" y="105.3">2</text>
<text x="52.9" y="112.2" transform="rotate(-90 52.9 112.2)">1</text>
<text x="52.9" y="117.7" transform="rotate(-90 52.9 117.7)">2</text>
<text x="163.5" y="115.8">1</text>
<text x="169.1" y="115.8">2</text>
<text x="258.9" y="118.4">1</text>
<text x="54.7" y="122">1</text>
<text x="60.3" y="122">2</text>
<text x="84.8" y="124.7">2</text>
<text x="139.2" y="123.1">1</text>
<text x="148.5" y="123.1">1</text>
<text x="258.9" y="124">2</text>
<text x="84.8" y="130.9">1</text>
<text x="139.2" y="128.6">2</text>
<text x="148.5" y="128.6">2</text>
<text x="52.2" y="135.5">1</text>
<text x="75" y="132.9">1</text>
<text x="80.5" y="132.9">2</text>
<text x="127.7" y="132.9">1</text>
<text x="133.3" y="132.9">2</text>
<text x="52.2" y="141.1">2</text>
</g>
<g font-size=".8" fill="#f00">
<text x="96.2" y="83.3">D1</text>
<text x="183.1" y="83.3">D1</text>
<text x="90.6" y="86.3">S1_D2</text>
<text x="97" y="86.5">G1</text>
<text x="182.3" y="86.5">G1</text>
<text x="187.3" y="86.3">S1_D2</text>
<text x="90.6" y="92.5">S2</text>
<text x="97" y="91.1">G2</text>
<text x="182.3" y="91.1">G2</text>
<text x="188.7" y="92.5">S2</text>
<text x="246.9" y="116">G</text>
<text x="249.8" y="118">S</text>
<text x="249.8" y="114.8">D</text>
<text x="64.2" y="131.9">D</text>
<text x="254.7" y="129.9">G</text>
<text x="257.6" y="128.8">D</text>
<text x="257.6" y="132">S</text>
<text x="64.2" y="135.1">S</text>
<text x="67.1" y="133.1">G</text>
</g>
<g font-size=".8" fill="#00f">
<text x="250.7" y="85.1">38-,25-,23-,21-,19-,18-,16-</text>
<text x="230.1" y="116">60-,13-,12-</text>
<text x="258.4" y="116.2">25-,15-,9-</text>
</g>
</svg>
